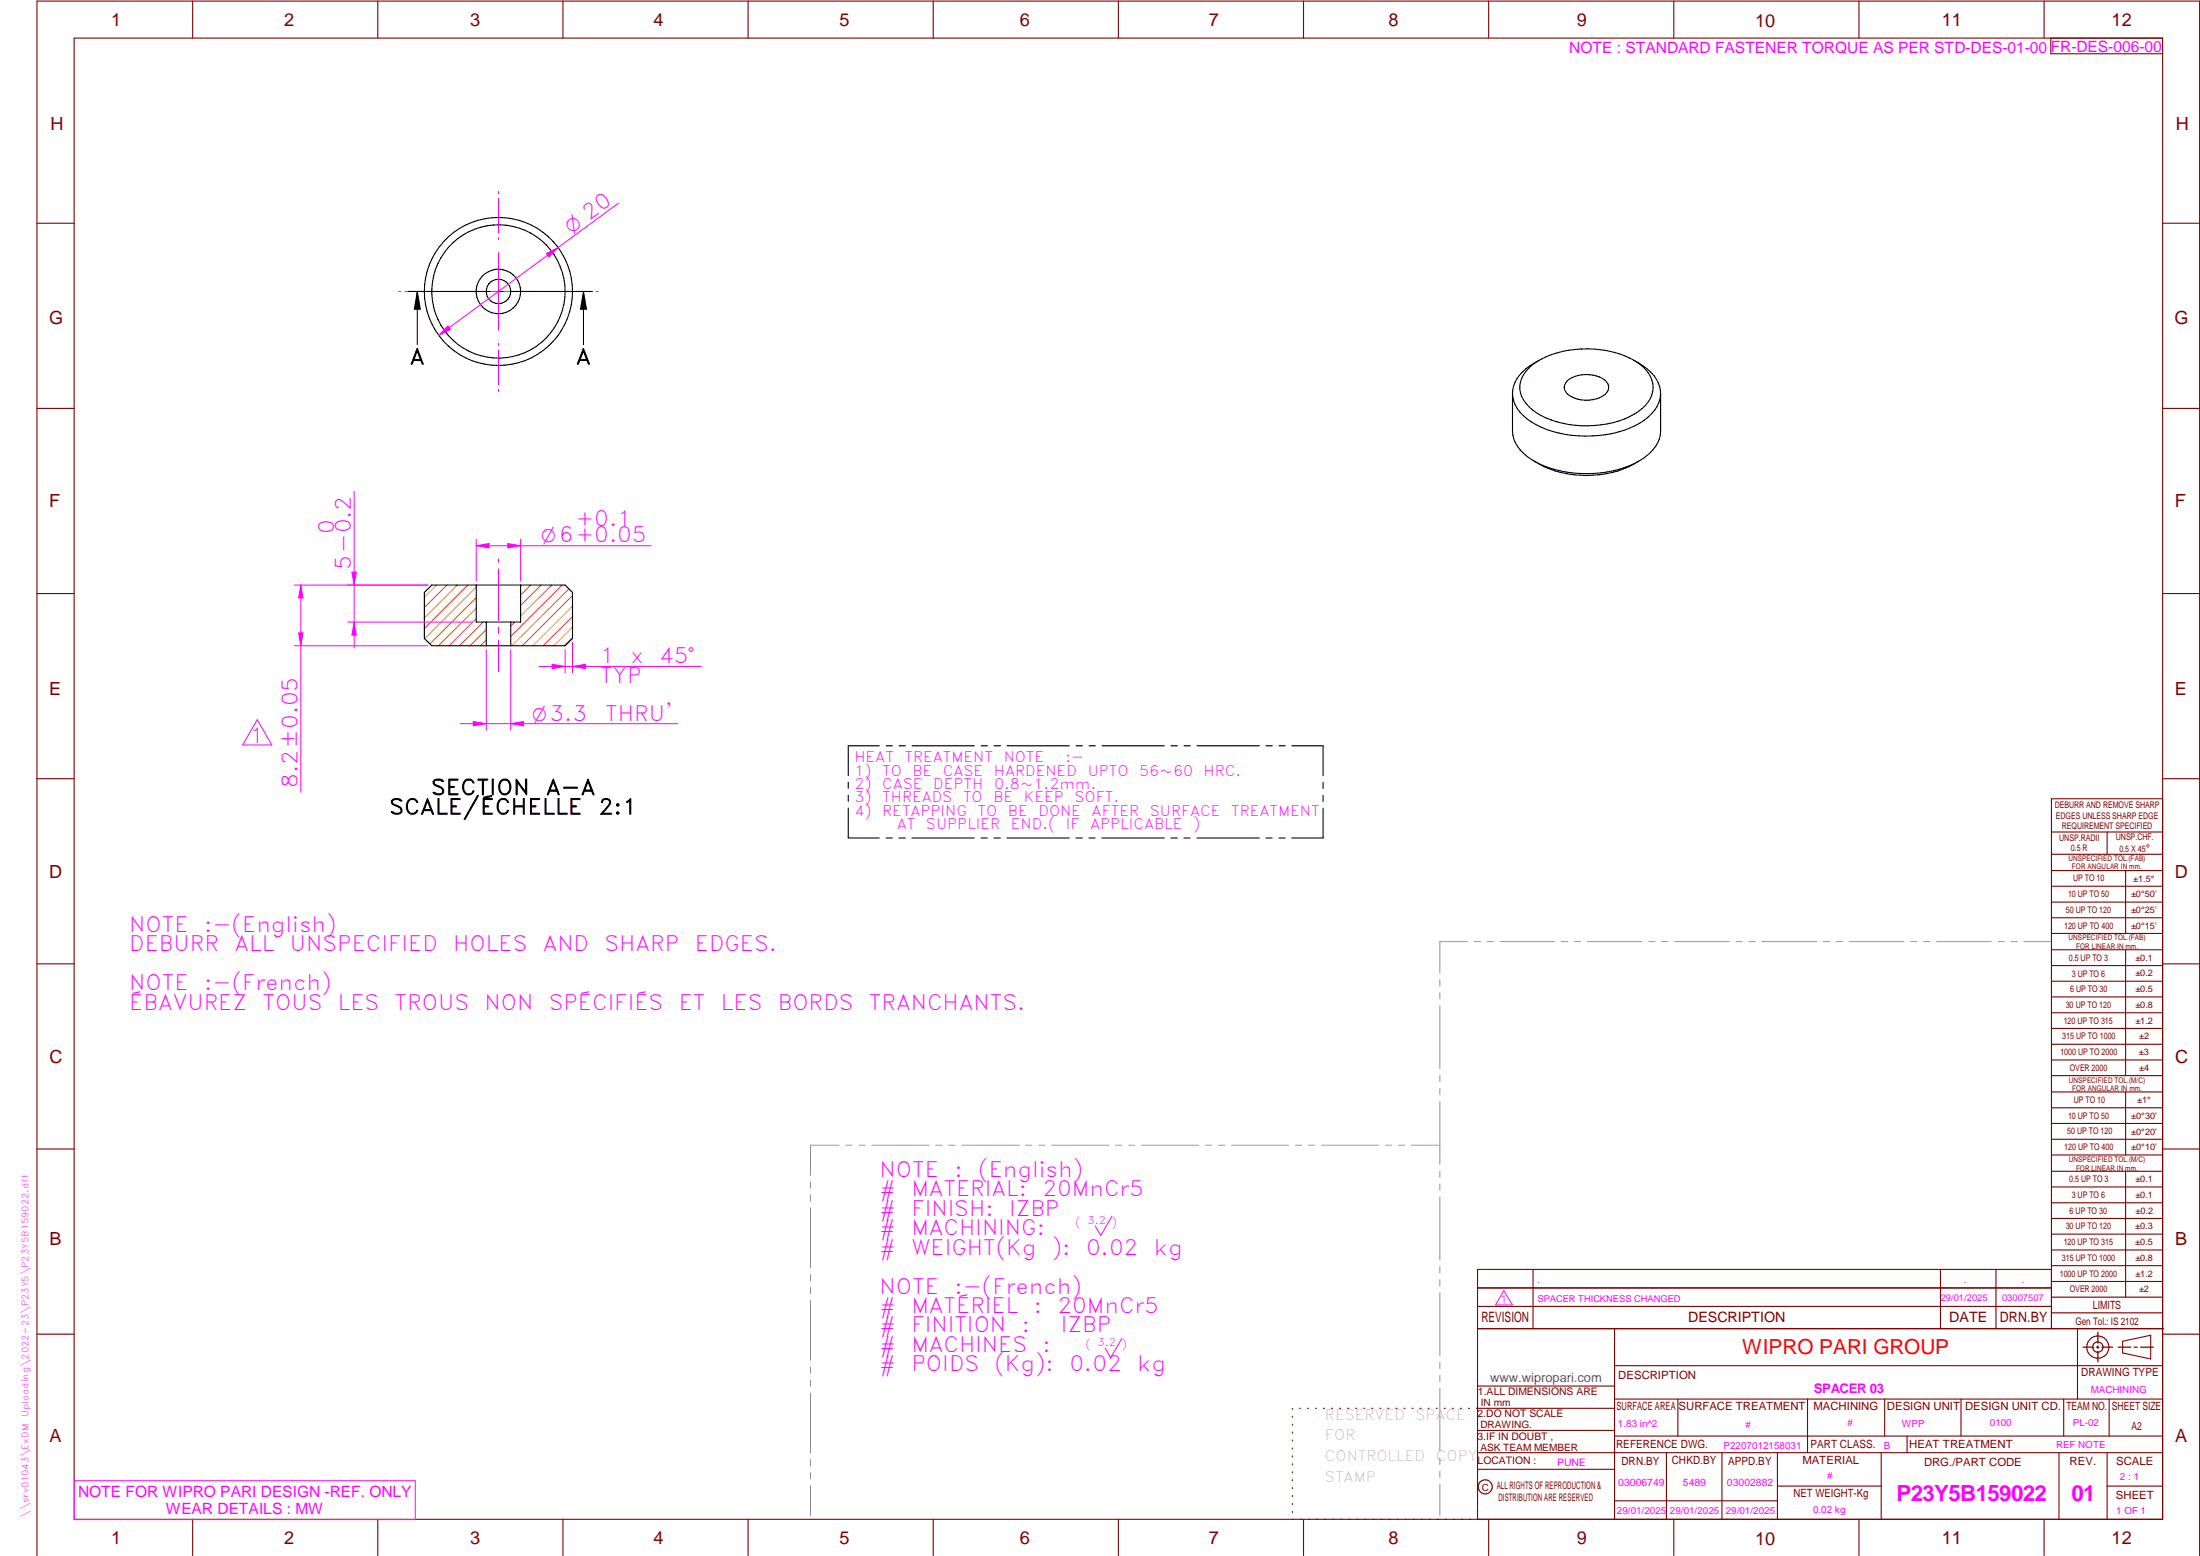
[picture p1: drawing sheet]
<svg xmlns="http://www.w3.org/2000/svg" width="594mm" height="420mm" viewBox="0 0 594 420" stroke-linecap="round" stroke-linejoin="round" font-family="sans-serif">
<g fill="none" stroke="#800000" stroke-width=".3">
<path d="M20 10.3h564v400h-564zM52 .3v10M102 .3v10M152 .3v10M202 .3v10M252 .3v10M302 .3v10M352 .3v10M402 .3v10M452 .3v10M502 .3v10M552 .3v10"/>
<path d="M553.8 10.3v4.2h30.2M10 60.3h10M584 60.3h10M10 110.3h10M584 110.3h10M10 160.3h10M584 160.3h10M10 210.3h10M584 215.7h-30v143.1M584 210.3h10M554 224.7h30M554 230.7h30"/>
<path d="M554 235.1h30M554 239.3h30M569 224.7v6M574 235.1v17M554 243.6h30M554 247.8h30M554 252.1h30M554 256.5h30M574 256.5v33.9M10 260.3h10M554 260.7h30M554 265h30"/>
<path d="M554 269.2h30M554 273.5h30M554 277.7h30M584 260.3h10M554 282h30M554 286.2h30M554 290.4h30M554 294.9h30M554 299.1h30M574 294.9v17M10 310.3h10M554 303.4h30"/>
<path d="M554 307.6h30M554 311.9h30M554 316.3h30M574 316.3v34M584 310.3h10M554 320.5h30M554 324.8h30M554 329h30M554 333.2h30M554 337.5h30M399 358.8h185.2M399 352.8h155"/>
<path d="M399 347.8h155M414 342.8v16M436 358.8v51.5M524 342.8v16M539 342.8v16M554 341.8h30M554 346h30M554 350.3h30M554 354.5h30M554 342.8h-155v67.5M561 358.8v19M10 360.3h10"/>
<path d="M399 374.3h37M436 377.8h148M453.1 377.8v10M488.1 377.8v14.5M508.9 377.8v10M529.5 377.8v10M557.3 377.8v10M569.5 377.8v10M573.2 362.2l7.6-1.6v6.3l-7.6-1.6zM584 368.8h-148M584 360.3h10M349 380.3v.3"/>
<path d="M349 382.4v.3M349 384.6v.3M349 386.7v.3M349 388.8v.3M349 391v.3M349 393.1v.3M349 395.3v.3M349 397.4v.3M349 399.5v.3M350.9 380.3h.2M353.1 380.3h.2M355.2 380.3h.3"/>
<path d="M357.4 380.3h.3M359.6 380.3h.3M361.7 380.3h.3M363.9 380.3h.3M366.1 380.3h.3M368.3 380.3h.2M370.4 380.3h.3M372.6 380.3h.3M374.8 380.3h.3M376.9 380.3h.4M379.1 380.3h.3M381.3 380.3h.3"/>
<path d="M383.4 380.3h.4M385.6 380.3h.3M387.8 380.3h.3M390 380.3h.3M392.2 380.3h.3M394.3 380.3h.3M396.5 380.3h.3M398.7 380.3h37.3M399 396.7h37M399 392.3h185M399 386.2h37M436 387.8h148"/>
<path d="M450 392.3v18M465 392.3v18M480 392.3v18M508 392.3v18M515 387.8v4.5M556 392.3v18M569 392.3v18M52 410.3v9.7M102 410.3v9.7M152 410.3v9.7M202 410.3v9.7M252 410.3v9.7"/>
<path d="M302 410.3v9.7M349 401.7v.3M349 403.8v.4M349 406v.3M349 408.1v.3M352 410.3v9.7M402 410.3v9.7M436 405.3h44M452 410.3v9.7M480 401.3h28M502 410.3v9.7M552 410.3v9.7"/>
<path d="M569 401.3h15M10 420v-419.7h584v419.7"/>
<circle cx="566.5" cy="363.7" r="1.39"/>
<circle cx="566.5" cy="363.8" r="3"/>
<circle cx="401.1" cy="401.5" r="1.9"/>
</g>
<g fill="none" stroke="#f0f" stroke-width=".27">
<path d="M134.6 51.7v.6M134.6 53.5v9.4M167 54.9l-48.5 35.7M107.6 78.7h.6M109.4 78.7h9.4M120.1 78.7h.5M124.1 78.7h21M134.6 64.1v.6M134.6 68.2v21M148.6 78.7h.5M150.4 78.7h9.4M161 78.7h.6"/>
<path d="M120.9 88l.8 .9-3.2 1.7zM134.6 92.7v.6M134.6 94.5v9.4M134.6 105.1v.6M134.6 151v.8M134.6 153.6v14M134.6 169.3v1.8M134.6 172.8v8.6M300.3 328.4l-3 5.2-1.6-2.6M406.1 348.5l2.3 3.9h-4.5zM303 361.4l-3.1 5.2-1.5-2.6M20.1 399.8h92v10.5h-92z"/>
</g>
<g fill="none" stroke="#949494" stroke-width=".27">
<path d="M396.2 254.3h-7.4v8.5M398.1 254.3h1.6M401.5 254.3h1.8M405 254.3h14.8M421.6 254.3h1.7M425.1 254.3h1.7M428.6 254.3h14.8M445.2 254.3h1.7M448.7 254.3h1.7M452.2 254.3h14.8M468.8 254.3h1.7M472.3 254.3h1.7"/>
<path d="M475.8 254.3h14.8M492.4 254.3h1.7M495.8 254.3h1.8M499.4 254.3h14.7M516 254.3h1.6M519.4 254.3h1.8M522.9 254.3h14.8M539.5 254.3h1.7M543 254.3h1.7M546.5 254.3h7.4M388.8 264.5v1.8M388.8 268.1v1.6"/>
<path d="M388.8 271.6v17M388.8 290.4v1.7M388.8 293.9v1.7M388.8 297.4v17M218.9 319.2v1.6M226.6 309.2h-7.7v8.1M228.4 309.2h1.7M231.9 309.2h1.7M235.4 309.2h15.5M252.7 309.2h1.7M256.2 309.2h1.7M259.7 309.2h15.5"/>
<path d="M277 309.2h1.7M280.5 309.2h1.7M284 309.2h15.5M301.2 309.2h1.8M304.8 309.2h1.7M308.3 309.2h15.5M325.5 309.2h1.7M329.1 309.2h1.6M332.6 309.2h15.4M349.8 309.2h1.7M353.3 309.2h1.7M356.8 309.2h15.5"/>
<path d="M374.1 309.2h1.7M377.6 309.2h1.7M381.1 309.2h7.7M388.8 316.2v1.7M388.8 319.7v1.7M218.9 322.6v1.8M218.9 326.1v16.2M388.8 323.2v17.1M218.9 344.1v1.8M218.9 347.6v1.7M218.9 351.2v16.1M388.8 342.1v1.6"/>
<path d="M388.8 345.6v1.7M388.8 349v17.1M218.9 369.1v1.7M218.9 372.6v1.8M218.9 376.1v16.2M388.8 367.9v1.7M388.8 371.4v1.7M388.8 374.9v17M218.9 394.1v1.8M218.9 397.6v1.7M388.8 393.7v1.7M388.8 397.2v1.7"/>
<path d="M218.9 401.2v8.1M388.8 400.7v8.6"/>
</g>
<path d="M566.5 359.7v3M562.5 363.8h2.9M566.1 363.8h.7M566.5 363.4v.7M566.5 364.9v2.8M567.6 363.8h2.9M572 363.8h3.4M576.3 363.8h.8M578 363.8h3.5" fill="none" stroke="#800000" stroke-width=".34"/>
<g fill="none" stroke="#000" stroke-width=".3">
<path d="M114.6 160l2-2h36l2 2v12.4l-2 2h-36l-2-2zM140.6 158v10h-12v-10M131.3 168v6.4M137.9 168v6.4"/>
<circle cx="134.6" cy="78.7" r="6"/>
<circle cx="134.6" cy="78.7" r="20"/>
<circle cx="134.6" cy="78.7" r="18"/>
<circle cx="134.6" cy="78.7" r="3.3"/>
</g>
<path d="M110.3 78.7h4.8M112.7 78.7v14.4M112.7 78.7l.8 4.8h-1.6zM115.3 78.7h17.2M134.2 78.7h1.8M137.7 78.7h17.2M155.1 78.7h4.9M157.6 78.7v14.4M157.6 78.7l.8 4.8h-1.6z" fill="none" stroke="#000" stroke-width=".27"/>
<path d="M112.7 78.7l.8 4.8h-1.6zM157.6 78.7l.8 4.8h-1.6z" fill="#000"/>
<g fill="none" stroke="#ff8000" stroke-width=".27">
<path d="M117.8 158l-3.2 3.2M120.7 158l-6.1 6M123.5 158l-8.9 8.9M126.3 158l-11.7 11.7M128.6 158.5l-13.9 14M143.3 158l-2.7 2.7M146.1 158l-5.5 5.5M149 158l-8.4 8.3M151.8 158l-13.9 13.9M153.6 159l-15.4 15.4M128.6 161.4l-12.5 12.5M128.6 164.2l-10.2 10.2"/>
<path d="M128.6 167l-7.4 7.4M130.5 168l-6.4 6.4M131.3 170l-4.4 4.4M131.3 172.8l-1.6 1.6M139 168l-1.1 1M154.6 160.8l-13.6 13.6M154.6 163.7l-10.7 10.7M154.6 166.5l-7.9 7.9M154.6 169.3l-5.1 5.1M154.6 172.1l-2.2 2.3"/>
</g>
<path d="M120.9 88l.8 .9-3.2 1.7z" fill="#f0f"/>
<path d="M147.5 68.5l3.2-1.7-2.5 2.6z" fill="none" stroke="#f0f" stroke-width=".27"/>
<path d="M147.5 68.5l3.2-1.7-2.5 2.6z" fill="#f0f"/>
<path d="M131.3 175.4v21.8M137.9 175.4v21.8M127.8 194.8l3.5 .6-3.5 .6z" fill="none" stroke="#f0f" stroke-width=".27"/>
<path d="M127.8 194.8l3.5 .6-3.5 .6z" fill="#f0f"/>
<path d="M137.9 195.4l3.5-.6v1.2z" fill="none" stroke="#f0f" stroke-width=".27"/>
<path d="M137.9 195.4l3.5-.6v1.2z" fill="#f0f"/>
<path d="M128.6 145.6v11.3M128.6 147.4l3.5-.6v1.2zM140.6 145.6v11.3M124.3 195.4h58.7" fill="none" stroke="#f0f" stroke-width=".27"/>
<path d="M128.6 147.4l3.5-.6v1.2z" fill="#f0f"/>
<path d="M137.1 146.8l3.5 .6-3.5 .6z" fill="none" stroke="#f0f" stroke-width=".27"/>
<path d="M137.1 146.8l3.5 .6-3.5 .6z" fill="#f0f"/>
<path d="M93.9 158h21.7M95 154.5h1.2l-.6 3.5zM128.6 147.4h47.2M93.9 168h33.6" fill="none" stroke="#f0f" stroke-width=".27"/>
<path d="M95 154.5h1.2l-.6 3.5z" fill="#f0f"/>
<path d="M95.6 168l.6 3.5h-1.2z" fill="none" stroke="#f0f" stroke-width=".27"/>
<path d="M95.6 168l.6 3.5h-1.2z" fill="#f0f"/>
<path d="M95.6 132.7v42.3M79.5 158h36.1M81.2 158l.6 3.5h-1.2zM79.5 174.4h36.1" fill="none" stroke="#f0f" stroke-width=".27"/>
<path d="M81.2 158l.6 3.5h-1.2z" fill="#f0f"/>
<path d="M80.6 170.9h1.2l-.6 3.5z" fill="none" stroke="#f0f" stroke-width=".27"/>
<path d="M80.6 170.9h1.2l-.6 3.5z" fill="#f0f"/>
<path d="M81.2 158v55.9M152.6 175.4v6.3M154.6 180l3.5-.6v1.2zM154.6 173.4v8.3" fill="none" stroke="#f0f" stroke-width=".27"/>
<g fill="none" stroke="#000" stroke-width=".3">
<path d="M412.9 99.3a22 22 0 0 1 14.2-5.1 24.7 24.7 0 0 1 16.4 4.7 7 7 0 0 1 0 11.4 24.8 24.8 0 0 1-18.1 4.6 19.6 19.6 0 0 1-13.3-5.9 6.6 6.6 0 0 1 .8-9.7zM415.7 97.2a12 12 0 0 0-7.2 8l-.1 1M441.1 97.2a12.6 12.6 0 0 1 7.1 7.4 8.1 8.1 0 0 1-3.1 8 25.7 25.7 0 0 1-17 5.2 25.6 25.6 0 0 1-16.8-5.6 8.1 8.1 0 0 1-2.9-6M423.2 102.9a8.5 8.5 0 0 1 10.7 .3 2.43 2.43 0 0 1-1.2 3.8 8.8 8.8 0 0 1-9.5-.7 2.26 2.26 0 0 1 0-3.4zM448.4 106.2v10.2a9.6 9.6 0 0 1-5.2 7.7 30.9 30.9 0 0 1-29.6 0 9.7 9.7 0 0 1-5.2-7.7v-10.2M442.5 124.5a27.9 27.9 0 0 1-24.1 2.1l-4.1-2.1M229.1 211.2v1.7M229.1 214.7v1.7M229.1 218.2v8.1h8.3M237.5 201.4h-8.4v8M239.3 201.4h1.7M242.8 201.4h1.7"/>
<path d="M246.3 201.4h16.8M265 201.4h1.7M268.4 201.4h1.8M271.9 201.4h16.9M290.6 201.4h1.7M294.1 201.4h1.7M297.6 201.4h16.8M316.2 201.4h1.8M319.7 201.4h1.7M323.3 201.4h16.8M341.9 201.4h1.7M345.4 201.4h1.7"/>
<path d="M348.9 201.4h8.4v8.1M357.3 218.2v8.1h-8.5M357.3 211.2v1.7M357.3 214.8v1.7M239.3 226.3h1.7M242.7 226.3h1.8M246.2 226.3h16.9M264.9 226.3h1.7M268.4 226.3h1.7M271.9 226.3h16.8M290.5 226.3h1.8M294 226.3h1.7"/>
<path d="M297.6 226.3h16.8M316.2 226.3h1.7M319.7 226.3h1.7M323.2 226.3h16.9M341.8 226.3h1.7M345.3 226.3h1.7"/>
</g>
<path d="M154.6 180l3.5-.6v1.2z" fill="#f0f"/>
<path d="M149.1 179.4l3.5 .6-3.5 .6z" fill="none" stroke="#f0f" stroke-width=".27"/>
<path d="M149.1 179.4l3.5 .6-3.5 .6z" fill="#f0f"/>
<path d="M145.6 180h43.8M69.5 194.4l3.9 6.8h-7.9z" fill="none" stroke="#f0f" stroke-width=".27"/>
<g font-size="6" fill="#f0f">
<text x="512.1" y="405.2">P23Y5B159022</text>
<text x="559.4" y="405.2">01</text>
</g>
<g font-size="5.7">
<text x="110.7" y="98.3">A</text>
<text x="155.5" y="98.3">A</text>
<text x="116.4" y="214.6">SECTION</text>
<text x="147.4" y="214.6">A-A</text>
<text x="105.1" y="219.9">SCALE/ÉCHELLE</text>
<text x="161.6" y="219.9">2:1</text>
</g>
<g font-size="5.7" fill="#f0f">
<text x="155.5" y="141.9">+0.1</text>
<text x="90.2" y="144.1" transform="rotate(-90 90.2 144.1)">0</text>
<text x="94.7" y="153.9" transform="rotate(-90 94.7 153.9)">5-0.2</text>
<text x="162.1" y="179.1">1</text>
<text x="170.2" y="179.1">x</text>
<text x="178" y="179.1">45°</text>
<text x="162.1" y="184.3">TYP</text>
<text x="163.4" y="194.6">THRU'</text>
<text x="67.5" y="200.7">1</text>
<text x="80.3" y="212.7" transform="rotate(-90 80.3 212.7)">8.2±0.05</text>
<text x="34.9" y="251.7">NOTE</text>
<text x="55.1" y="251.7">:-(English)</text>
<text x="34.9" y="256.9">DEBURR</text>
<text x="63.4" y="256.9">ALL</text>
<text x="78.3" y="256.9">UNSPECIFIED</text>
<text x="122.4" y="256.9">HOLES</text>
<text x="146.6" y="256.9">AND</text>
<text x="163.2" y="256.9">SHARP</text>
<text x="187.6" y="256.9">EDGES.</text>
<text x="34.9" y="267.4">NOTE</text>
<text x="55.1" y="267.4">:-(French)</text>
<text x="34.9" y="272.7">ÉBAVUREZ</text>
<text x="70.9" y="272.7">TOUS</text>
<text x="91.2" y="272.7">LES</text>
<text x="106.5" y="272.7">TROUS</text>
<text x="130.8" y="272.7">NON</text>
<text x="148.2" y="272.7">SPÉCIFIÉS</text>
<text x="183.3" y="272.7">ET</text>
<text x="194.7" y="272.7">LES</text>
<text x="210" y="272.7">BORDS</text>
<text x="234.6" y="272.7">TRANCHANTS.</text>
<text x="237.5" y="317.8">NOTE</text>
<text x="257.7" y="317.8">:</text>
<text x="264.1" y="317.8">(English)</text>
<text x="237.5" y="323">#</text>
<text x="246.1" y="323">MATERIAL:</text>
<text x="281.5" y="323">20MnCr5</text>
<text x="237.5" y="328.3">#</text>
<text x="246.1" y="328.3">FINISH:</text>
<text x="272.5" y="328.3">IZBP</text>
<text x="237.5" y="333.5">#</text>
<text x="246.1" y="333.5">MACHINING:</text>
<text x="237.5" y="338.8">#</text>
<text x="246.1" y="338.8">WEIGHT(Kg</text>
<text x="284" y="338.8">):</text>
<text x="293.3" y="338.8">0.02</text>
<text x="311.6" y="338.8">kg</text>
<text x="237.5" y="349.3">NOTE</text>
<text x="257.7" y="349.3">:-(French)</text>
<text x="237.5" y="354.5">#</text>
<text x="237.5" y="359.8">#</text>
<text x="246.1" y="359.8">FINITION</text>
<text x="246.1" y="354.5">MATÉRIEL</text>
<text x="275.9" y="359.8">:</text>
<text x="279.2" y="354.5">:</text>
<text x="285.6" y="354.5">20MnCr5</text>
<text x="286.5" y="359.8">IZBP</text>
<text x="237.5" y="365">#</text>
<text x="246.1" y="365">MACHINES</text>
<text x="281.5" y="365">:</text>
<text x="237.5" y="370.3">#</text>
<text x="246.1" y="370.3">POIDS</text>
<text x="268.5" y="370.3">(Kg):</text>
<text x="288.8" y="370.3">0.02</text>
<text x="307.1" y="370.3">kg</text>
</g>
<text font-size="5.6" fill="#f00" x="470.5" y="365.5">WIPRO PARI GROUP</text>
<g font-size="5.4" fill="#f0f">
<text x="154.2" y="63.2" transform="rotate(-36 154.2 63.2)">O 20</text>
<text x="146.2" y="146.5">O6+0.05</text>
<text x="143.7" y="194.6">O3.3</text>
</g>
<g font-size="4.9" fill="#800000">
<text x="30" y="6.9">1</text>
<text x="76.7" y="6.9">2</text>
<text x="127" y="6.9">3</text>
<text x="176.5" y="6.9">4</text>
<text x="226.7" y="6.9">5</text>
<text x="275.4" y="6.9">6</text>
<text x="326.4" y="6.9">7</text>
<text x="375" y="6.9">8</text>
<text x="425.8" y="6.9">9</text>
<text x="473.9" y="7.3">10</text>
<text x="524.3" y="6.9">11</text>
<text x="570.2" y="6.9">12</text>
<text x="13.6" y="35.1">H</text>
<text x="587.6" y="35.1">H</text>
<text x="13.2" y="87.5">G</text>
<text x="587.2" y="87.5">G</text>
<text x="13.2" y="137">F</text>
<text x="587.2" y="137">F</text>
<text x="13.2" y="187.6">E</text>
<text x="587.2" y="187.6">E</text>
<text x="13.2" y="237">D</text>
<text x="587.2" y="237">D</text>
<text x="13.4" y="287.1">C</text>
<text x="587.4" y="287.1">C</text>
<text x="13.4" y="336.2">B</text>
<text x="587.4" y="336.2">B</text>
<text x="13.4" y="389.3">A</text>
<text x="587.4" y="389.3">A</text>
<text x="30" y="416.9">1</text>
<text x="76.7" y="416.9">2</text>
<text x="127" y="416.9">3</text>
<text x="176.5" y="416.9">4</text>
<text x="226.7" y="416.9">5</text>
<text x="275.4" y="416.9">6</text>
<text x="326.4" y="416.9">7</text>
<text x="375" y="416.9">8</text>
<text x="425.8" y="416.9">9</text>
<text x="473.9" y="417.3">10</text>
<text x="524.3" y="416.9">11</text>
<text x="570.2" y="416.9">12</text>
</g>
<g font-size="4.2" fill="#f0f">
<text x="423.7" y="14.3">NOTE : STANDARD FASTENER TORQUE AS PER STD-DES-01-00</text>
<text x="553.8" y="14">FR-DES-006-00</text>
<text x="21.1" y="404.3">NOTE FOR WIPRO PARI DESIGN -REF. ONLY</text>
<text x="44.8" y="408.8">WEAR DETAILS : MW</text>
</g>
<g font-size="3.9" fill="#f0f">
<text x="230.7" y="205.9">HEAT</text>
<text x="230.7" y="209.5">1)</text>
<text x="238.2" y="209.5">TO</text>
<text x="244.3" y="205.9">TREATMENT</text>
<text x="246.4" y="209.5">BE</text>
<text x="254.6" y="209.5">CASE</text>
<text x="268.4" y="209.5">HARDENED</text>
<text x="271" y="205.9">NOTE</text>
<text x="287.7" y="205.9">:-</text>
<text x="293.7" y="209.5">UPTO</text>
<text x="307.6" y="209.5">56~60</text>
<text x="325" y="209.5">HRC.</text>
<text x="230.7" y="213.1">2)</text>
<text x="238.2" y="213.1">CASE</text>
<text x="252" y="213.1">DEPTH</text>
<text x="268.4" y="213.1">0.8~1.2mm.</text>
<text x="230.7" y="216.7">3)</text>
<text x="230.7" y="220.3">4)</text>
<text x="238.2" y="220.3">RETAPPING</text>
<text x="238.2" y="216.7">THREADS</text>
<text x="260" y="216.7">TO</text>
<text x="264" y="220.3">TO</text>
<text x="268.3" y="216.7">BE</text>
<text x="272.2" y="220.3">BE</text>
<text x="276.5" y="216.7">KEEP</text>
<text x="280.4" y="220.3">DONE</text>
<text x="290.1" y="216.7">SOFT.</text>
<text x="294.8" y="220.3">AFTER</text>
<text x="310.5" y="220.3">SURFACE</text>
<text x="332.5" y="220.3">TREATMENT</text>
<text x="242.2" y="223.9">AT</text>
<text x="250" y="223.9">SUPPLIER</text>
<text x="272.9" y="223.9">END.(</text>
<text x="287.8" y="223.9">IF</text>
<text x="294.4" y="223.9">APPLICABLE</text>
<text x="322.2" y="223.9">)</text>
</g>
<g font-size="3.9" fill="#800000">
<text x="400" y="357.1">REVISION</text>
<text x="455.9" y="357.1">DESCRIPTION</text>
<text x="526.4" y="357.1">DATE</text>
<text x="540" y="357.1">DRN.BY</text>
</g>
<g font-size="3.9" fill="#c0c0c0">
<text x="357.8" y="383.3">RESERVED</text>
<text x="382.3" y="383.3">SPACE</text>
<text x="357.8" y="388.9">FOR</text>
<text x="357.8" y="394.5">CONTROLLED</text>
<text x="387.8" y="394.5">COPY</text>
<text x="357.8" y="400">STAMP</text>
</g>
<text font-size="3.6" fill="#f0f" x="489.8" y="376.1">SPACER 03</text>
<text font-size="3.5" fill="#00f" x="402.4" y="373.3">www.wipropari.com</text>
<text font-size="3.3" fill="#f0f" x="405" y="352.1">1</text>
<g font-size="3.1" fill="#800000">
<text x="565.1" y="353.5">LIMITS</text>
<text x="562" y="371.7">DRAWING TYPE</text>
<text x="437" y="372.3">DESCRIPTION</text>
<text x="436.5" y="380.8">SURFACE AREA</text>
<text x="453.3" y="380.8">SURFACE TREATMENT</text>
<text x="489.7" y="380.8">MACHINING</text>
<text x="509.5" y="380.8">DESIGN UNIT</text>
<text x="530.6" y="380.8">DESIGN UNIT CD.</text>
<text x="558" y="380.6">TEAM NO.</text>
<text x="570.3" y="380.7">SHEET SIZE</text>
<text x="575.6" y="386.1">A2</text>
<text x="436.4" y="391.1">REFERENCE DWG.</text>
<text x="437.8" y="395.5">DRN.BY</text>
<text x="451.4" y="395.4">CHKD.BY</text>
<text x="466.6" y="395.5">APPD.BY</text>
<text x="486.7" y="395.4">MATERIAL</text>
<text x="488.9" y="390.9">PART CLASS.</text>
<text x="515.6" y="390.9">HEAT TREATMENT</text>
<text x="519.6" y="395.9">DRG./PART CODE</text>
<text x="558.9" y="395.5">REV.</text>
<text x="571.4" y="395.6">SCALE</text>
<text x="484.3" y="404.2">NET WEIGHT-Kg</text>
<text x="571.4" y="404.7">SHEET</text>
</g>
<text font-size="3" fill="#800000" x="579.5" y="230.1">°</text>
<g font-size="2.8" fill="#f0f">
<text x="290.4" y="331.1">( 3.2 )</text>
<text x="293.2" y="364.1">( 3.2 )</text>
<text x="420.5" y="396">PUNE</text>
<text x="437" y="401.2">03006749</text>
<text x="454.4" y="401.2">5489</text>
<text x="466.3" y="401.2">03002882</text>
</g>
<g font-size="2.8" fill="#800000">
<text x="560.4" y="357.7">Gen Tol.: IS 2102</text>
<text x="399.1" y="376.6">1.ALL DIMENSIONS ARE</text>
<text x="399" y="382.7">2.DO NOT SCALE</text>
<text x="399" y="388.7">3.IF IN DOUBT ,</text>
<text x="399" y="395.4">LOCATION :</text>
<text x="404.2" y="402">ALL RIGHTS OF REPRODUCTION &amp;</text>
<text x="404.7" y="405.4">DISTRIBUTION ARE RESERVED</text>
</g>
<g font-size="2.7" fill="#f0f">
<text x="564.6" y="376.2">MACHINING</text>
<text x="436.9" y="385.4">1.83 in^2</text>
<text x="471.4" y="385.5">#</text>
<text x="498.9" y="385">#</text>
<text x="513.6" y="385.3">WPP</text>
<text x="537.3" y="385.1">0100</text>
<text x="559.7" y="385.1">PL-02</text>
<text x="465.4" y="391.2">P2207012158031</text>
<text x="508.7" y="391.2">B</text>
<text x="555.2" y="391.1">REF NOTE</text>
<text x="493.4" y="399.5">#</text>
<text x="572.5" y="399.7">2 : 1</text>
<text x="436.6" y="408.7">29/01/2025</text>
<text x="450.9" y="408.8">29/01/2025</text>
<text x="466" y="408.9">29/01/2025</text>
<text x="489.6" y="408.5">0.02 kg</text>
<text x="571.4" y="408.7">1 OF 1</text>
</g>
<g font-size="2.7" fill="#800000">
<text x="399.9" y="379.7">IN mm</text>
<text x="399.7" y="385.7">DRAWING.</text>
<text x="399.7" y="391.8">ASK TEAM MEMBER</text>
<text x="400.1" y="402.5">C</text>
</g>
<g font-size="2.5" fill="#800000">
<text x="554.9" y="218.3">DEBURR AND REMOVE SHARP</text>
<text x="555.2" y="221">EDGES UNLESS SHARP EDGE</text>
<text x="556.1" y="227.1">UNSP.RADII</text>
<text x="556.8" y="223.8">REQUIREMENT SPECIFIED</text>
<text x="571.4" y="226.9">UNSP.CHF.</text>
<text x="559.2" y="229.9">0.5 R</text>
<text x="572.3" y="230.1">0.5 X 45</text>
<text x="559.8" y="238">UP TO 10</text>
<text x="576.1" y="238.1">±1.5°</text>
<text x="558.5" y="242.2">10 UP TO 50</text>
<text x="575.5" y="242.3">±0°50'</text>
<text x="557.4" y="250.7">120 UP TO 400</text>
<text x="557.9" y="246.5">50 UP TO 120</text>
<text x="575.5" y="250.7">±0°15'</text>
<text x="575.5" y="246.5">±0°25'</text>
<text x="558.7" y="259.4">0.5 UP TO 3</text>
<text x="559.5" y="263.7">3 UP TO 6</text>
<text x="576.6" y="263.6">±0.2</text>
<text x="576.6" y="259.4">±0.1</text>
<text x="559" y="267.9">6 UP TO 30</text>
<text x="576.6" y="267.9">±0.5</text>
<text x="557.8" y="272.2">30 UP TO 120</text>
<text x="576.6" y="272.2">±0.8</text>
<text x="556.9" y="280.7">315 UP TO 1000</text>
<text x="557.3" y="276.4">120 UP TO 315</text>
<text x="576.6" y="276.4">±1.2</text>
<text x="577.7" y="280.7">±2</text>
<text x="556.4" y="284.9">1000 UP TO 2000</text>
<text x="577.6" y="284.9">±3</text>
<text x="558.9" y="289.2">OVER 2000</text>
<text x="577.7" y="289.3">±4</text>
<text x="560" y="297.9">UP TO 10</text>
<text x="577.1" y="297.9">±1°</text>
<text x="558.5" y="302.1">10 UP TO 50</text>
<text x="575.5" y="302.1">±0°30'</text>
<text x="557.4" y="310.6">120 UP TO 400</text>
<text x="558.2" y="306.3">50 UP TO 120</text>
<text x="575.5" y="310.6">±0°10'</text>
<text x="575.5" y="306.4">±0°20'</text>
<text x="558.8" y="319.2">0.5 UP TO 3</text>
<text x="559.4" y="323.4">3 UP TO 6</text>
<text x="576.6" y="319.2">±0.1</text>
<text x="576.6" y="323.5">±0.1</text>
<text x="558.9" y="327.7">6 UP TO 30</text>
<text x="576.7" y="327.7">±0.2</text>
<text x="557.8" y="332">30 UP TO 120</text>
<text x="576.6" y="332">±0.3</text>
<text x="556.8" y="340.5">315 UP TO 1000</text>
<text x="557.3" y="336.3">120 UP TO 315</text>
<text x="576.6" y="336.3">±0.5</text>
<text x="576.6" y="340.5">±0.8</text>
<text x="556.2" y="344.7">1000 UP TO 2000</text>
<text x="576.6" y="344.7">±1.2</text>
<text x="558.9" y="349">OVER 2000</text>
<text x="577.6" y="349">±2</text>
</g>
<g font-size="2.5" fill="#f0f">
<text x="415.2" y="346.4">.</text>
<text x="530.3" y="346.5">.</text>
<text x="545.9" y="346.4">.</text>
<text x="415.2" y="351.5">SPACER THICKNESS CHANGED</text>
<text x="524.1" y="351.3">29/01/2025</text>
<text x="540.6" y="351.4">03007507</text>
</g>
<g font-size="2.4" fill="#f0f">
<text x="7.7" y="382.7" transform="rotate(-90 7.7 382.7)">Uploading\2022-23\P23Y5\P23Y5B159022.dft</text>
<text x="7.7" y="409.8" transform="rotate(-90 7.7 409.8)">\\srv01043\ExDM</text>
</g>
<g font-size="2.1" fill="#800000">
<text x="558.5" y="232.4">UNSPECIFIED TOL.(FAB)</text>
<text x="559.5" y="234.7">FOR ANGULAR IN mm.</text>
<text x="558.6" y="253.9">UNSPECIFIED TOL.(FAB)</text>
<text x="560.7" y="256.3">FOR LINEAR IN mm.</text>
<text x="558.7" y="292.3">UNSPECIFIED TOL.(M/C)</text>
<text x="559.6" y="294.7">FOR ANGULAR IN mm.</text>
<text x="558.7" y="313.7">UNSPECIFIED TOL.(M/C)</text>
<text x="560.6" y="316.1">FOR LINEAR IN mm.</text>
</g>
</svg>
